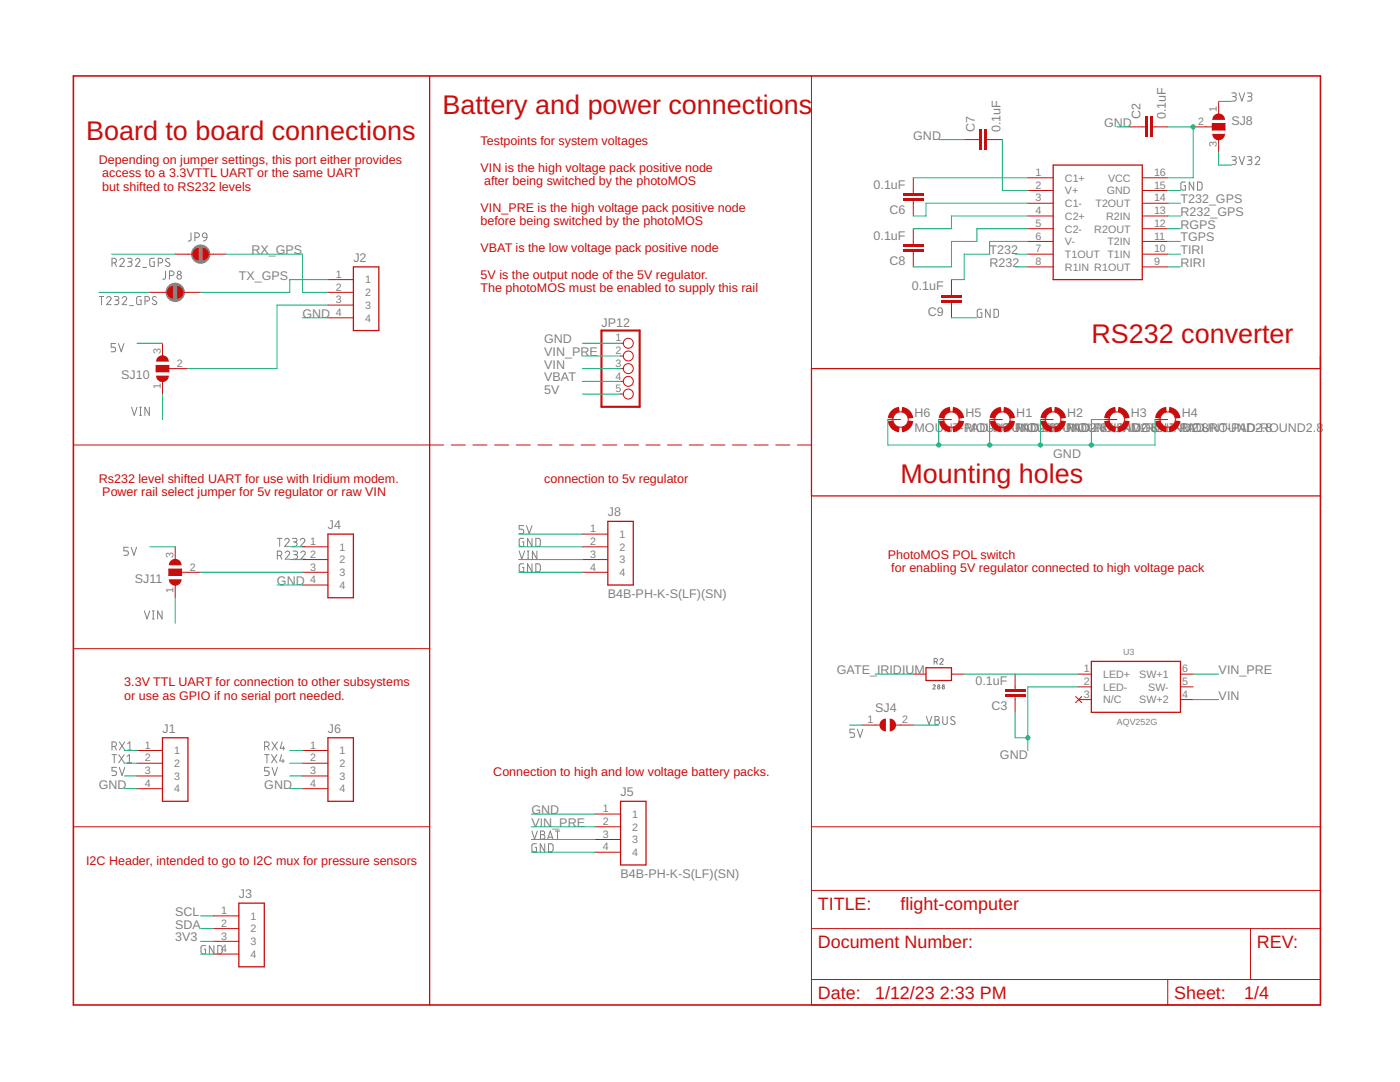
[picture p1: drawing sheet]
<svg xmlns="http://www.w3.org/2000/svg" width="279mm" height="216mm" viewBox="0 0 279 216" stroke-linecap="round" stroke-linejoin="round" font-family="sans-serif">
<g fill="none" stroke="#808080" stroke-width=".2">
<path d="M33 54.1v1.4l-.2 .2h-.3M33.8 55h.5a.46 .46 0 0 0 .4-.5 .46 .46 0 0 0-.4-.4h-.5v1.6M186.2 136.8a.23 .23 0 0 1 .3-.2 .23 .23 0 0 1 .1 .4l-.4 .5h.5M186.4 132l.6-.1v-.4l-.6-.1v1.1M186.8 132l.3 .5M187.6 131.6a.32 .32 0 0 1 .4-.2 .32 .32 0 0 1 .1 .5l-.5 .6h.6"/>
<circle cx="35.8" cy="55.3" r=".45"/>
<circle cx="35.8" cy="54.4" r=".36"/>
<circle cx="187.3" cy="137.2" r=".24"/>
<circle cx="187.3" cy="136.8" r=".19"/>
<circle cx="188.2" cy="137.2" r=".24"/>
<circle cx="188.3" cy="136.8" r=".19"/>
</g>
<circle cx="35" cy="58.3" r="1.93" fill="#808080"/>
<path d="M33 58.3a1.95 1.95 0 0 1 3.9 0 1.95 1.95 0 0 1-3.9 0zM33 58.3a1.95 1.95 0 0 0 3.9 0 1.95 1.95 0 0 0-3.9 0z" fill="#808080"/>
<path d="M38.1 46.5v1.4l-.5 .2M38.9 47.4h.4a.46 .46 0 0 0 .5-.5 .46 .46 0 0 0-.5-.4h-.4v1.6M40.5 46.6l.4-.1 .3 .1 .1 .8-.8-.1-.1-.4zM41.3 47.4l-.3 .6-.4 .1" fill="none" stroke="#808080" stroke-width=".2"/>
<circle cx="40" cy="50.7" r="1.93" fill="#808080"/>
<path d="M38.1 50.7a1.95 1.95 0 0 1 3.9 0 1.95 1.95 0 0 1-3.9 0zM38.1 50.7a1.95 1.95 0 0 0 3.9 0 1.95 1.95 0 0 0-3.9 0z" fill="#808080"/>
<g fill="none" stroke="#808080" stroke-width=".2">
<path d="M245.8 18.5h.6a.36 .36 0 0 1 .3 .4 .36 .36 0 0 1-.3 .4h-.4M246.3 19.3a.46 .46 0 0 1 .4 .4 .46 .46 0 0 1-.4 .5h-.5M247.3 18.5l.5 1.7 .6-1.7M248.9 18.5h.6a.36 .36 0 0 1 .4 .4 .36 .36 0 0 1-.4 .4h-.4M249.4 19.3a.46 .46 0 0 1 .5 .4 .46 .46 0 0 1-.5 .5h-.5M236.6 36.3h-.7l-.2 .2v1.1l.2 .3h.7v-.9h-.3M238.2 36.3v1.6l-.9-1.6v1.6M239 36.3h.6l.3 .3v.9l-.3 .4h-.6zM245.8 31.2h.6a.36 .36 0 0 1 .3 .4 .36 .36 0 0 1-.3 .4h-.4M246.3 32a.44 .44 0 0 1 .4 .4 .44 .44 0 0 1-.4 .5h-.5M247.3 31.2l.5 1.7 .6-1.7M248.9 31.2h.6a.36 .36 0 0 1 .4 .4 .36 .36 0 0 1-.4 .4h-.4"/>
<path d="M249.4 32a.44 .44 0 0 1 .5 .4 .44 .44 0 0 1-.5 .5h-.5M250.5 31.6a.45 .45 0 0 1 .6-.3 .45 .45 0 0 1 .2 .7l-.8 .9h.9M19.8 59.2h.9M20.3 59.2v1.6M21.3 59.5a.45 .45 0 0 1 .6-.3 .45 .45 0 0 1 .1 .7l-.7 .9h.9M22.4 52.5h.4a.46 .46 0 0 0 .4-.5 .46 .46 0 0 0-.4-.5h-.4v1.7M22.8 59.2h.6a.36 .36 0 0 1 .3 .3 .36 .36 0 0 1-.3 .4h-.4M22.9 52.5l.3 .7M23.3 59.9a.46 .46 0 0 1 .4 .4 .46 .46 0 0 1-.4 .5h-.5M23.9 51.9a.44 .44 0 0 1 .6-.3 .44 .44 0 0 1 .2 .7l-.8 .9h.9M24.4 59.5a.44 .44 0 0 1 .6-.3 .44 .44 0 0 1 .1 .7l-.7 .9h.9M25.5 51.5h.5a.36 .36 0 0 1 .4 .4 .36 .36 0 0 1-.4 .4h-.4"/>
<path d="M25.9 52.3a.46 .46 0 0 1 .5 .4 .46 .46 0 0 1-.5 .5h-.4M27 51.9a.44 .44 0 0 1 .6-.3 .44 .44 0 0 1 .2 .7l-.8 .9h.9M28.2 59.2h-.6l-.3 .2v1l.2 .4h.7v-.9h-.3M28.5 53.4h.7M30.8 51.5h-.6l-.3 .3v1.2l.2 .1 .7 .1v-.9h-.3M31.2 59.3l-.2-.1a.37 .37 0 0 0-.5 .1 .37 .37 0 0 0 .1 .5l.5 .3a.38 .38 0 0 1 .1 .5 .38 .38 0 0 1-.5 .2l-.3-.2M31.6 52.5h.4a.46 .46 0 0 0 .5-.5 .46 .46 0 0 0-.5-.5h-.4v1.7M33.8 51.7l-.2-.1a.38 .38 0 0 0-.5 .1 .38 .38 0 0 0 .1 .5l.5 .3a.44 .44 0 0 1 0 .7 .44 .44 0 0 1-.7-.3M23.1 68.6h-.9v.7h.5a.46 .46 0 0 1 .4 .4 .46 .46 0 0 1-.4 .5h-.5M23.6 68.6l.6 1.6 .5-1.6M25.9 61h.7M28.9 60.1h.5a.46 .46 0 0 0 .4-.5 .46 .46 0 0 0-.4-.4h-.5v1.6"/>
<path d="M195.9 61.7h-.5l-.3 .2-.1 1.1 .3 .3h.6v-.9h-.2M197.6 61.7v1.6l-.9-1.6v1.6M198.4 61.7h.6l.2 .3v1.1l-.2 .2h-.6zM26.3 81.3l.5 1.6 .5-1.6M27.9 82.9h.3M27.9 81.3h.3M28 81.3v1.6M29.8 81.3v1.6l-.9-1.6v1.6M25.6 109.2h-.9v.7h.6a.45 .45 0 0 1 .3 .5 .45 .45 0 0 1-.3 .4h-.6M26.2 109.2l.5 1.6 .6-1.6M55.4 110.8h.4a.44 .44 0 0 0 .5-.4 .44 .44 0 0 0-.5-.4h-.4v1.6M55.4 107.4h.9"/>
<path d="M55.8 107.4v1.6M55.9 110.8l.4 .8M56.8 107.8a.44 .44 0 0 1 .6-.4 .44 .44 0 0 1 .2 .7l-.8 .9h.9M56.9 110.3a.44 .44 0 0 1 .6-.3 .44 .44 0 0 1 .2 .7l-.8 .9h.9M58.4 107.4h.5a.36 .36 0 0 1 .4 .4 .36 .36 0 0 1-.4 .3h-.3M58.5 110h.5a.36 .36 0 0 1 .4 .3 .36 .36 0 0 1-.4 .4h-.3M58.8 108.1a.44 .44 0 0 1 .5 .5 .44 .44 0 0 1-.5 .4h-.4M58.9 110.7a.44 .44 0 0 1 .5 .4 .44 .44 0 0 1-.5 .5h-.4M59.9 107.8a.44 .44 0 0 1 .7-.4 .44 .44 0 0 1 .1 .7l-.8 .9h1M60 110.3a.45 .45 0 0 1 .7-.3 .45 .45 0 0 1 .1 .7l-.8 .9h.9M103.6 110l.5 1.6 .6-1.6M104.5 107.4h-.7l-.2 .2v1.1l.2 .3h.7v-.9h-.3"/>
<path d="M104.5 112.5h-.7l-.2 .2v1l.2 .4h.7v-.9h-.3M104.5 104.9h-.9v.7h.5a.45 .45 0 0 1 .4 .4 .45 .45 0 0 1-.4 .5h-.5M105.1 104.9l.5 1.6 .6-1.6M105.2 110h.4M105.2 111.6h.4M105.4 110v1.6M106.2 107.4v1.6l-.9-1.6v1.6M106.2 112.5v1.6l-.9-1.6v1.6M106.9 107.4h.7l.2 .3v.9l-.2 .4h-.7zM106.9 112.5h.7l.2 .3v.9l-.2 .4h-.7zM107.1 110v1.6l-.8-1.6v1.6M28.8 121.9l.5 1.6 .6-1.6"/>
<path d="M30.4 123.5h.4M30.4 121.9h.4M30.6 121.9v1.6M32.3 121.9v1.6l-.8-1.6v1.6M22.4 148.9h.4a.46 .46 0 0 0 .4-.4 .46 .46 0 0 0-.4-.5h-.4v1.7M22.4 150.6h.8M22.8 150.6v1.6M22.9 148.9l.3 .8M23.2 153.1h-.8v.7h.5a.46 .46 0 0 1 .4 .5 .46 .46 0 0 1-.4 .4h-.5M23.7 150.6l1.1 1.6M23.8 153.1l.6 1.6 .5-1.6M23.8 148l1.1 1.7"/>
<path d="M24.8 150.6l-1.1 1.6M24.9 148l-1.1 1.7M25.4 150.9l.4-.3v1.6M25.4 152.2h.9M25.5 148.4l.4-.4v1.7M25.5 149.7h.9M52.8 148.9h.5a.46 .46 0 0 0 .4-.4 .46 .46 0 0 0-.4-.5h-.5v1.7M52.8 150.6h.9M53.3 150.6v1.6M53.4 148.9l.3 .8M53.7 153.1h-.9v.7h.6a.46 .46 0 0 1 .3 .5 .46 .46 0 0 1-.3 .4h-.6M54.2 150.6l1.1 1.6"/>
<path d="M54.3 148l1.1 1.7M54.3 153.1l.5 1.6 .6-1.6M55.3 150.6l-1.1 1.6M55.4 148l-1.1 1.7M56.2 150.6l-.4 1.2h.9M56.3 148l-.4 1.3h.9M56.5 151.5v.7M56.6 148.9v.8M170.5 145.5h-.9v.7h.6a.46 .46 0 0 1 .3 .5 .46 .46 0 0 1-.3 .4h-.6M171.1 145.5l.6 1.6 .5-1.6M184.9 143l.5 1.6 .5-1.6M186.6 143h.4a.36 .36 0 0 1 .4 .3 .36 .36 0 0 1-.4 .4 .46 .46 0 0 1 .5 .4 .46 .46 0 0 1-.5 .5h-.4z"/>
<path d="M186.6 143.7h.4M188.2 143v1.1a.44 .44 0 0 0 .4 .5 .44 .44 0 0 0 .4-.5v-1.1M190.5 143.1l-.2-.1a.38 .38 0 0 0-.5 .1 .38 .38 0 0 0 .1 .5l.5 .3a.44 .44 0 0 1 0 .7 .44 .44 0 0 1-.7-.2M106.2 165.8l.5 1.6 .5-1.6M107.1 168.4h-.7l-.2 .2v1l.2 .3 .7 .1v-.9h-.3M107.9 165.8h.4a.36 .36 0 0 1 .4 .4 .36 .36 0 0 1-.4 .3 .46 .46 0 0 1 .5 .5 .46 .46 0 0 1-.5 .4h-.4zM107.9 166.5h.4M108.7 168.4v1.6l-.9-1.6v1.6M109.3 167.4l.5-1.6 .6 1.6M109.4 167h.8M109.5 168.4h.6l.2 .2 .1 .9-.3 .4-.6 .1zM110.8 165.8h.9"/>
<path d="M111.3 165.8v1.6M41 188.7h-.7l-.1 .2v1.3l.8 .1v-.9h-.3M42.7 188.7v1.6l-.9-1.6v1.6M43.5 188.7h.6l.2 .3 .1 .8-.3 .5h-.6z"/>
</g>
<path d="M85.7 15.2v185.3M263.5 71v2.6h-101.6v25.4h101.6" fill="none" stroke="#c90d0c" stroke-width=".25"/>
<g fill="none" stroke="#c90d0c" stroke-width=".2">
<path d="M161.9 15.2v58.4M14.6 88.8h74M90.1 88.8h2.8M94.4 88.8h2.8M98.7 88.8h2.8M103 88.8h2.8M107.3 88.8h2.9M111.7 88.8h2.8M116 88.8h2.8M120.3 88.8h2.8M124.6 88.8h2.8M128.9 88.8h2.8"/>
<path d="M133.2 88.8h2.8M137.5 88.8h2.9M141.9 88.8h2.8M146.2 88.8h2.8M150.5 88.8h2.8M154.8 88.8h2.8M159.1 88.8h2.8M161.9 99v101.5h101.6v-35.5h-101.6M14.6 129.4h71.1M14.6 165h71.1M161.9 177.7h101.6M161.9 185.3h101.6"/>
<path d="M161.9 195.5h101.6M233 195.5v5M249.6 185.3v10.2"/>
</g>
<path d="M14.6 15.2h248.9v185.3h-248.9z" fill="none" stroke="#c90d0c" stroke-width=".32"/>
<g fill="#c90d0c">
<path d="M200.4 81.2a2.49 2.49 0 0 1 2.2 2.2l-1 .1a1.57 1.57 0 0 0-1.4-1.3z" fill-rule="evenodd"/>
<path d="M198.1 82.1l.6-.6 1-.3 .2 1-.7 .2a1.49 1.49 0 0 0-.7 1.1l-1-.1 .2-.6z" fill-rule="evenodd"/>
<path d="M197.5 84l1-.1 .4 .9 1 .5-.2 1a2.48 2.48 0 0 1-2.2-2.3z" fill-rule="evenodd"/>
<path d="M201.6 83.9l1 .1a2.48 2.48 0 0 1-2.2 2.3l-.2-1 .9-.5z" fill-rule="evenodd"/>
</g>
<g fill="#c90d0c">
<path d="M200.4 81.2a2.44 2.44 0 0 1 2.2 2.2l-1 .1-.5-.9-.9-.4zM200.4 81.2l-.2 1 .7 .2a1.49 1.49 0 0 1 .7 1.1l1-.1-.4-1-.8-.9z"/>
<path d="M198.4 81.8l.7-.5 .6-.1 .2 1-1 .4-.4 .9-1-.1 .3-1zM198.4 81.8l-.6 .6-.3 1 1 .1a1.56 1.56 0 0 1 1.4-1.3l-.2-1-.6 .1z"/>
<path d="M197.5 84l1-.1 .4 .9 1 .5-.2 1a2.48 2.48 0 0 1-2.2-2.3zM197.5 84l.3 1 .6 .7 .7 .4 .6 .2 .2-1-.4-.1a1.52 1.52 0 0 1-.9-1l-.1-.3z"/>
<path d="M201.6 83.9l1 .1a2.47 2.47 0 0 1-2.2 2.3l-.2-1 .9-.5zM201.6 83.9l-.1 .3a1.52 1.52 0 0 1-.9 1l-.4 .1 .2 1 1-.4 .6-.5 .4-.8 .2-.6z"/>
</g>
<g fill="none" stroke="#c90d0c" stroke-width=".2">
<path d="M197.5 83.7h2.5"/>
<circle cx="200" cy="83.7" r="1.52"/>
</g>
<g fill="#c90d0c">
<path d="M210.5 81.2a2.48 2.48 0 0 1 2.2 2.2l-1 .1a1.56 1.56 0 0 0-1.3-1.3z" fill-rule="evenodd"/>
<path d="M208.2 82.1a2.34 2.34 0 0 1 1.7-.9l.1 1-.6 .2a1.49 1.49 0 0 0-.7 1.1l-1-.1 .1-.6z" fill-rule="evenodd"/>
<path d="M207.7 84l1-.1 .4 .9 .9 .5-.1 1a2.48 2.48 0 0 1-2.2-2.3z" fill-rule="evenodd"/>
<path d="M210.4 85.3l.9-.5 .4-.9 1 .1a2.48 2.48 0 0 1-2.2 2.3z" fill-rule="evenodd"/>
</g>
<g fill="#c90d0c">
<path d="M210.5 81.2a2.27 2.27 0 0 1 1.9 1.2l.3 1-1 .1-.4-.9-.9-.4zM210.5 81.2l-.1 1 .6 .2a1.49 1.49 0 0 1 .7 1.1l1-.1-.3-1-.9-.9z"/>
<path d="M208.5 81.8l.8-.5 .6-.1 .1 1-.9 .4-.4 .9-1-.1 .3-1zM208.5 81.8l-.5 .6-.3 1 1 .1a1.57 1.57 0 0 1 1.3-1.3l-.1-1-.6 .1z"/>
<path d="M207.7 84l1-.1 .4 .9 .9 .5-.1 1a2.47 2.47 0 0 1-2.2-2.3zM207.7 84l.1 .6 .4 .8 .7 .5 1 .4 .1-1-.3-.1a1.52 1.52 0 0 1-1-1v-.3z"/>
<path d="M211.7 83.9l1 .1a2.48 2.48 0 0 1-2.2 2.3l-.1-1 .9-.5zM211.7 83.9l-.1 .3a1.52 1.52 0 0 1-.9 1l-.3 .1 .1 1 .6-.2 1.1-.7 .4-.8 .1-.6z"/>
</g>
<g fill="none" stroke="#c90d0c" stroke-width=".2">
<path d="M207.6 83.7h2.6"/>
<circle cx="210.2" cy="83.7" r="1.52"/>
</g>
<g fill="#c90d0c">
<path d="M223.2 81.2a2.48 2.48 0 0 1 2.2 2.2l-1 .1a1.56 1.56 0 0 0-1.3-1.3z" fill-rule="evenodd"/>
<path d="M220.9 82.1l.7-.6 1-.3 .1 1-.9 .4-.4 .9-1-.1 .1-.6z" fill-rule="evenodd"/>
<path d="M220.4 84l1-.1 .2 .6a1.49 1.49 0 0 0 1.1 .8l-.1 1a2.48 2.48 0 0 1-2.2-2.3z" fill-rule="evenodd"/>
<path d="M223.1 85.3l.9-.5 .4-.9 1 .1a2.48 2.48 0 0 1-2.2 2.3z" fill-rule="evenodd"/>
</g>
<g fill="#c90d0c">
<path d="M223.2 81.2a2.48 2.48 0 0 1 2.2 2.2l-1 .1-.4-.9-.9-.4zM223.2 81.2l-.1 1 .6 .2a1.49 1.49 0 0 1 .7 1.1l1-.1-.3-1-.9-.9z"/>
<path d="M221.2 81.8l.8-.5 .6-.1 .1 1-.9 .4-.4 .9-1-.1 .3-1zM221.2 81.8l-.5 .6-.3 1 1 .1v-.3a1.53 1.53 0 0 1 1.3-1l-.1-1-.6 .1z"/>
<path d="M220.4 84l1-.1 .4 .9 .9 .5-.1 1a2.48 2.48 0 0 1-2.2-2.3zM220.4 84l.3 1 .9 .9 1 .4 .1-1a1.56 1.56 0 0 1-1.3-1.4z"/>
<path d="M224.4 83.9l1 .1a2.47 2.47 0 0 1-2.2 2.3l-.1-1 .9-.5zM224.4 83.9l-.1 .3a1.52 1.52 0 0 1-.9 1l-.3 .1 .1 1 1-.4 .7-.5 .4-.8 .1-.6z"/>
</g>
<g fill="none" stroke="#c90d0c" stroke-width=".2">
<path d="M220.3 83.7h2.6"/>
<circle cx="222.9" cy="83.7" r="1.52"/>
</g>
<g fill="#c90d0c">
<path d="M233.4 81.2a2.48 2.48 0 0 1 2.2 2.2l-1 .1a1.51 1.51 0 0 0-1.4-1.3z" fill-rule="evenodd"/>
<path d="M231.1 82.1l.6-.6 1-.3 .2 1-.9 .4-.5 .9-1-.1 .2-.6z" fill-rule="evenodd"/>
<path d="M230.5 84l1-.1 .3 .6a1.49 1.49 0 0 0 1.1 .8l-.2 1a2.52 2.52 0 0 1-2.2-2.3z" fill-rule="evenodd"/>
<path d="M234.6 83.9l1 .1a2.48 2.48 0 0 1-2.2 2.3l-.2-1 .7-.3a1.48 1.48 0 0 0 .7-1.1z" fill-rule="evenodd"/>
</g>
<g fill="#c90d0c">
<path d="M233.4 81.2a2.48 2.48 0 0 1 2.2 2.2l-1 .1-.5-.9-.9-.4zM233.4 81.2l-.2 1 .9 .4 .5 .9 1-.1-.4-1-.5-.6-.7-.5z"/>
<path d="M231.4 81.8l.7-.5 .6-.1 .2 1-.9 .4-.5 .9-1-.1a2.42 2.42 0 0 1 .9-1.6zM231.4 81.8l-.6 .6-.3 1 1 .1 .1-.3a1.53 1.53 0 0 1 1.3-1l-.2-1-.6 .1z"/>
<path d="M230.5 84l1-.1 .5 .9 .9 .5-.2 1a2.53 2.53 0 0 1-2.2-2.3zM230.5 84l.3 1 .9 .9 1 .4 .2-1a1.56 1.56 0 0 1-1.4-1.4z"/>
<path d="M234.6 83.9l1 .1a2.47 2.47 0 0 1-2.2 2.3l-.2-1 .9-.5zM234.6 83.9l-.1 .3a1.52 1.52 0 0 1-.9 1l-.4 .1 .2 1 1-.4 .6-.5 .4-.8 .2-.6z"/>
</g>
<g fill="none" stroke="#c90d0c" stroke-width=".2">
<path d="M182.3 38v.5M205.1 35.5h5.1M205.1 38h5.1M228 35.5h5M228 38h5M182.3 40v.6M205.1 40.6h5.1M205.1 43.1h5.1M205.1 45.6h5.1M205.1 48.2h5.1M205.1 50.7h5.1M205.1 53.3h5.1"/>
<path d="M228 40.6h5M228 43.1h5M228 45.6h5M228 48.2h5M228 50.7h5M228 53.3h5M230.5 83.7h2.5"/>
<circle cx="233" cy="83.7" r="1.52"/>
</g>
<path d="M210.2 32.9h17.8v22.9h-17.8z" fill="none" stroke="#c90d0c" stroke-width=".25"/>
<g fill="#c90d0c">
<path d="M180.2 38.5h4.1v.5h-4.1z" fill-rule="evenodd"/>
<path d="M180.2 39.5h4.1v.5h-4.1z" fill-rule="evenodd"/>
</g>
<g fill="#c90d0c">
<path d="M180.2 38.5h4.1v.5h-4.1zM180.2 38.5v.5h4.1v-.5z"/>
<path d="M180.2 39.5h4.1v.5h-4.1zM180.2 39.5v.5h4.1v-.5z"/>
</g>
<path d="M182.3 35.5v2.5M195 27.9h.5M197 27.9h.5M182.3 40.6v2.5" fill="none" stroke="#c90d0c" stroke-width=".2"/>
<g fill="#c90d0c">
<path d="M196.5 25.8h.5v4.1h-.5z" fill-rule="evenodd"/>
<path d="M195.5 25.8h.5v4.1h-.5z" fill-rule="evenodd"/>
</g>
<g fill="#c90d0c">
<path d="M196.5 25.8h.5v4.1h-.5zM196.5 25.8v4.1h.5v-4.1z"/>
<path d="M195.5 25.8h.5v4.1h-.5zM195.5 25.8v4.1h.5v-4.1z"/>
</g>
<path d="M192.4 27.9h2.6M197.5 27.9h2.5M182.3 48.2v.5M182.3 50.2v.5" fill="none" stroke="#c90d0c" stroke-width=".2"/>
<g fill="#c90d0c">
<path d="M180.2 48.7h4.1v.5h-4.1z" fill-rule="evenodd"/>
<path d="M180.2 49.7h4.1v.5h-4.1z" fill-rule="evenodd"/>
</g>
<g fill="#c90d0c">
<path d="M180.2 48.7h4.1v.5h-4.1zM180.2 48.7v.5h4.1v-.5z"/>
<path d="M180.2 49.7h4.1v.5h-4.1zM180.2 49.7v.5h4.1v-.5z"/>
</g>
<path d="M182.3 45.6v2.6M182.3 50.7v2.6M189.9 58.3v.5M189.9 60.4v.5" fill="none" stroke="#c90d0c" stroke-width=".2"/>
<g fill="#c90d0c">
<path d="M187.9 58.8h4v.6h-4z" fill-rule="evenodd"/>
<path d="M187.9 59.9h4v.5h-4z" fill-rule="evenodd"/>
</g>
<g fill="#c90d0c">
<path d="M187.9 58.8h4v.6h-4zM187.9 58.8v.6h4v-.6z"/>
<path d="M187.9 59.9h4v.5h-4zM187.9 59.9v.5h4v-.5z"/>
</g>
<g fill="none" stroke="#c90d0c" stroke-width=".2">
<path d="M65.4 55.8h5.1M65.4 58.3h5.1M189.9 55.8v2.5M65.4 60.9h5.1M65.4 63.4h5.1M189.9 60.9v2.5M60.4 109.1h5M60.4 111.7h5M60.4 114.2h5M60.4 116.7h5M60.4 149.8h5M60.4 152.3h5"/>
<path d="M60.4 154.8h5M60.4 157.4h5M42.6 182.8h5.1M42.6 185.3h5.1M42.6 187.8h5.1M42.6 190.4h5.1"/>
</g>
<path d="M70.5 53.3h5.1v12.7h-5.1zM65.4 106.6h5.1v12.7h-5.1zM65.4 147.2h5.1v12.7h-5.1zM47.7 180.2h5v12.7h-5z" fill="none" stroke="#c90d0c" stroke-width=".25"/>
<g fill="#c90d0c">
<path d="M190.2 81.2a2.49 2.49 0 0 1 2.2 2.2l-1 .1-.4-.9-.9-.4z" fill-rule="evenodd"/>
<path d="M187.9 82.1l.7-.6 1-.3 .1 1-.6 .2a1.49 1.49 0 0 0-.8 1.1l-1-.1 .2-.6z" fill-rule="evenodd"/>
<path d="M187.3 84l1-.1 .5 .9 .9 .5-.1 1a2.48 2.48 0 0 1-2.3-2.3z" fill-rule="evenodd"/>
<path d="M191.4 83.9l1 .1a2.48 2.48 0 0 1-2.2 2.3l-.1-1a1.56 1.56 0 0 0 1.3-1.4z" fill-rule="evenodd"/>
</g>
<g fill="#c90d0c">
<path d="M190.2 81.2a2.44 2.44 0 0 1 2.2 2.2l-1 .1-.4-.9-.9-.4zM190.2 81.2l-.1 1 .3 .1a1.53 1.53 0 0 1 1 1.2l1-.1-.3-1-.9-.9z"/>
<path d="M188.2 81.8l.8-.5 .6-.1 .1 1-.9 .4-.5 .9-1-.1a2.17 2.17 0 0 1 .9-1.6zM188.2 81.8l-.5 .6-.4 1 1 .1a1.56 1.56 0 0 1 1.4-1.3l-.1-1-.6 .1z"/>
<path d="M187.3 84l1-.1 .5 .9 .9 .5-.1 1a2.47 2.47 0 0 1-2.3-2.3zM187.3 84l.4 1 .5 .7 .8 .4 .6 .2 .1-1-.3-.1a1.52 1.52 0 0 1-1-1l-.1-.3z"/>
<path d="M191.4 83.9l1 .1a2.47 2.47 0 0 1-2.2 2.3l-.1-1 .9-.5zM191.4 83.9l-.2 .6a1.49 1.49 0 0 1-1.1 .8l.1 1 1-.4 .6-.5 .5-.8 .1-.6z"/>
</g>
<g fill="none" stroke="#c90d0c" stroke-width=".2">
<path d="M187.3 83.7h2.6"/>
<circle cx="189.9" cy="83.7" r="1.52"/>
</g>
<g fill="#c90d0c">
<path d="M180 81.2a2.53 2.53 0 0 1 2.3 2.2l-1 .1-.5-.9-.9-.4z" fill-rule="evenodd"/>
<path d="M177.8 82.1l.6-.6 1-.3 .1 1-.6 .2a1.4 1.4 0 0 0-.7 1.1l-1-.1 .1-.6z" fill-rule="evenodd"/>
<path d="M177.2 84l1-.1a1.51 1.51 0 0 0 1.3 1.4l-.1 1a2.48 2.48 0 0 1-2.2-2.3z" fill-rule="evenodd"/>
<path d="M181.3 83.9l1 .1a2.53 2.53 0 0 1-2.3 2.3l-.1-1a1.56 1.56 0 0 0 1.4-1.4z" fill-rule="evenodd"/>
</g>
<g fill="#c90d0c">
<path d="M180 81.2a2.51 2.51 0 0 1 2.3 2.2l-1.1 .1-.4-.9-.9-.4zM180 81.2l-.1 1 .3 .1a1.53 1.53 0 0 1 1.1 1.2l1-.1-.4-1-.9-.9z"/>
<path d="M178.1 81.8l.7-.5 .6-.1 .1 1-.9 .4-.4 .9-1-.1a2.17 2.17 0 0 1 .9-1.6zM178.1 81.8l-.6 .6-.3 1 1 .1 .4-.9 .9-.4-.1-1-.6 .1z"/>
<path d="M177.2 84l1-.1 .4 .9 .9 .5-.1 1a2.47 2.47 0 0 1-2.2-2.3zM177.2 84l.3 1 .6 .7 .7 .4 .6 .2 .1-1-.3-.1a1.52 1.52 0 0 1-.9-1l-.1-.3z"/>
<path d="M181.2 83.9l1.1 .1a2.54 2.54 0 0 1-2.3 2.3l-.1-1 .9-.5zM181.3 83.9l-.3 .6a1.49 1.49 0 0 1-1.1 .8l.1 1 1-.4 .7-.5 .4-.8 .2-.6z"/>
</g>
<g fill="none" stroke="#c90d0c" stroke-width=".2">
<path d="M177.2 83.7h2.5M27.3 149.8h5.1M27.3 152.3h5.1M27.3 154.8h5.1M27.3 157.4h5.1"/>
<circle cx="179.7" cy="83.7" r="1.52"/>
</g>
<path d="M32.4 147.2h5.1v12.7h-5.1z" fill="none" stroke="#c90d0c" stroke-width=".25"/>
<g fill="#c90d0c">
<path d="M177.6 143.4a1.27 1.27 0 0 1 1.2 1.3 1.27 1.27 0 0 1-1.2 1.2z" fill-rule="evenodd"/>
<path d="M175.8 143.8l.5-.3 .5-.1v2.5a1.27 1.27 0 0 1-1.2-.7 1.27 1.27 0 0 1 .2-1.4z" fill-rule="evenodd"/>
</g>
<g fill="#c90d0c">
<path d="M177.6 143.4l.7 .2 .4 .5a1.28 1.28 0 0 1-1 1.8h-.1zM177.6 143.4v2.5h.1l.8-.4 .3-.8-.3-.9-.5-.3z"/>
<path d="M175.8 143.8l.5-.3 .5-.1v2.5h-.2a1.27 1.27 0 0 1-1-1.5zM175.8 143.8l-.3 .9 .2 .6 .4 .4 .7 .2v-2.5l-.5 .1z"/>
</g>
<path d="M116.2 106.6h5.1M116.2 109.1h5.1M116.2 111.7h5.1M116.2 114.2h5.1M172.1 144.7h3.4M178.8 144.7h3.5M118.8 162.4h5M118.8 165h5M118.8 167.5h5M118.8 170.1h5" fill="none" stroke="#c90d0c" stroke-width=".2"/>
<path d="M121.3 104h5.1v12.7h-5.1zM123.8 159.9h5.1v12.7h-5.1z" fill="none" stroke="#c90d0c" stroke-width=".25"/>
<g fill="#c90d0c">
<path d="M241.9 26.7h2.6a1.27 1.27 0 0 1-1.3 1.3 1.27 1.27 0 0 1-1.3-1.3z" fill-rule="evenodd"/>
<path d="M242.4 23a1.27 1.27 0 0 1 1.3-.2 1.27 1.27 0 0 1 .8 1.1h-2.6l.1-.4z" fill-rule="evenodd"/>
</g>
<g fill="#c90d0c">
<path d="M241.9 26.7h2.6v.2a1.28 1.28 0 0 1-1.3 1.1 1.28 1.28 0 0 1-1.3-1.1zM241.9 26.7l.1 .5 .4 .5 .8 .3 .9-.3 .4-.8v-.2z"/>
<path d="M242.4 23l.5-.3h.6l.8 .5 .2 .7h-2.6l.1-.4zM242.4 23l-.4 .5-.1 .4h2.6l-.2-.7-.8-.5h-.6z"/>
</g>
<path d="M240.7 25.3h1.2M241.9 24.7h2.6v1.3h-2.6z" fill="none" stroke="#c90d0c" stroke-width=".2"/>
<path d="M241.9 24.7h2.6v1.3h-2.6z" fill-rule="evenodd" fill="#c90d0c"/>
<path d="M241.9 24.7h2.6v1.3h-2.6zM241.9 24.7v1.3h2.6v-1.3z" fill="#c90d0c"/>
<path d="M238.1 25.3h2.6M243.2 20.2v2.6M243.2 27.9v2.5" fill="none" stroke="#c90d0c" stroke-width=".2"/>
<g fill="#c90d0c">
<path d="M31.6 71.2a1.27 1.27 0 0 1 1.3-.2 1.27 1.27 0 0 1 .8 1.2h-2.5v-.5z" fill-rule="evenodd"/>
<path d="M31.2 75h2.5a1.27 1.27 0 0 1-1.3 1.2 1.27 1.27 0 0 1-1.2-1.2z" fill-rule="evenodd"/>
</g>
<g fill="#c90d0c">
<path d="M31.6 71.2l.8-.3 .6 .1a1.23 1.23 0 0 1 .7 1v.2h-2.5v-.5zM31.6 71.2l-.4 .5v.5h2.5l-.2-.8-.5-.4-.6-.1z"/>
<path d="M31.2 75h2.5v.1a1.27 1.27 0 0 1-1.6 1.1l-.7-.5zM31.2 75v.4l.4 .5 .8 .3 .9-.3 .4-.8v-.1z"/>
</g>
<path d="M31.2 72.9h2.5v1.3h-2.5zM33.7 73.6h1.3" fill="none" stroke="#c90d0c" stroke-width=".2"/>
<path d="M31.2 72.9h2.5v1.3h-2.5z" fill-rule="evenodd" fill="#c90d0c"/>
<path d="M31.2 72.9h2.5v1.3h-2.5zM31.2 72.9v1.3h2.5v-1.3z" fill="#c90d0c"/>
<path d="M32.4 68.5v2.5M32.4 76.1v2.5M35 73.6h2.5" fill="none" stroke="#c90d0c" stroke-width=".2"/>
<g fill="#c90d0c">
<path d="M34.1 111.8a1.27 1.27 0 0 1 1.4-.2 1.27 1.27 0 0 1 .7 1.2h-2.5l.1-.4z" fill-rule="evenodd"/>
<path d="M33.7 115.6h2.5a1.27 1.27 0 0 1-1.2 1.3 1.27 1.27 0 0 1-1.3-1.3z" fill-rule="evenodd"/>
</g>
<g fill="#c90d0c">
<path d="M34.1 111.8l.5-.3 1 .2a1.23 1.23 0 0 1 .6 .9v.2h-2.5l.1-.4zM34.1 111.8l-.3 .6-.1 .4h2.5l-.2-.7-.4-.4-1-.2z"/>
<path d="M33.7 115.6h2.5a1.28 1.28 0 0 1-1 1.3 1.28 1.28 0 0 1-1.4-.9zM33.7 115.6l.1 .4 .3 .5 .9 .4 .8-.4 .4-.8v-.1z"/>
</g>
<path d="M33.7 113.6h2.5v1.2h-2.5zM36.2 114.2h1.3" fill="none" stroke="#c90d0c" stroke-width=".2"/>
<path d="M33.7 113.6h2.5v1.2h-2.5z" fill-rule="evenodd" fill="#c90d0c"/>
<path d="M33.7 113.6h2.5v1.2h-2.5zM33.7 113.6v1.2h2.5v-1.2z" fill="#c90d0c"/>
<path d="M228 25.3h.5M230 25.3h.5M35 109.1v2.6M35 116.7v2.6M37.5 114.2h2.5" fill="none" stroke="#c90d0c" stroke-width=".2"/>
<g fill="#c90d0c">
<path d="M229.5 23.3h.5v4h-.5z" fill-rule="evenodd"/>
<path d="M228.5 23.3h.5v4h-.5z" fill-rule="evenodd"/>
</g>
<g fill="#c90d0c">
<path d="M229.5 23.3h.5v4h-.5zM229.5 23.3v4h.5v-4z"/>
<path d="M228.5 23.3h.5v4h-.5zM228.5 23.3v4h.5v-4z"/>
</g>
<path d="M225.4 25.3h2.6M230.5 25.3h2.5M202.6 137.1v.5M202.6 139.1v.5M214.7 139l1.2 1.2M215.3 134.5h2.5M215.3 137.1h2.5M215.3 139.6h2.5M215.9 139l-1.2 1.2M235.6 134.5h2.5M235.6 137.1h2.5M235.6 139.6h2.5" fill="none" stroke="#c90d0c" stroke-width=".2"/>
<path d="M217.8 132h17.8v10.1h-17.8z" fill="none" stroke="#c90d0c" stroke-width=".25"/>
<g fill="#c90d0c">
<path d="M200.6 137.6h4v.5h-4z" fill-rule="evenodd"/>
<path d="M200.6 138.6h4v.5h-4z" fill-rule="evenodd"/>
</g>
<g fill="#c90d0c">
<path d="M200.6 137.6h4v.5h-4zM200.6 137.6v.5h4v-.5z"/>
<path d="M200.6 138.6h4v.5h-4zM200.6 138.6v.5h4v-.5z"/>
</g>
<path d="M182.3 134.5h2.5M189.9 134.5h2.5M202.6 134.5v2.6M202.6 139.6v2.5" fill="none" stroke="#c90d0c" stroke-width=".2"/>
<path d="M184.8 133.2h5.1v2.6h-5.1z" fill="none" stroke="#c90d0c" stroke-width=".25"/>
<g fill="#c90d0c">
<path d="M35.3 57.1a1.27 1.27 0 0 1 1.3 1.2 1.27 1.27 0 0 1-1.3 1.3z" fill-rule="evenodd"/>
<path d="M33.6 57.5l.5-.4h.5v2.5a1.26 1.26 0 0 1-1.2-.7 1.26 1.26 0 0 1 .2-1.4z" fill-rule="evenodd"/>
</g>
<g fill="#c90d0c">
<path d="M35.3 57.1h.2a1.28 1.28 0 0 1 .8 2.1l-.5 .3-.5 .1zM35.3 57.1v2.5h.2l.8-.4 .3-.9-.3-.8-.5-.4z"/>
<path d="M33.6 57.5l.5-.4h.5v2.5h-.2a1.3 1.3 0 0 1-1.1-1.6zM33.6 57.5l-.3 .8 .1 .6 .5 .5 .7 .2v-2.5h-.5z"/>
</g>
<path d="M29.9 58.3h3.4M36.6 58.3h3.4" fill="none" stroke="#c90d0c" stroke-width=".2"/>
<g fill="#c90d0c">
<path d="M40.4 49.4a1.27 1.27 0 0 1 1.3 1.3 1.27 1.27 0 0 1-1.3 1.3z" fill-rule="evenodd"/>
<path d="M38.7 49.9l.5-.4 .5-.1v2.6a1.26 1.26 0 0 1-1.2-.8 1.26 1.26 0 0 1 .2-1.3z" fill-rule="evenodd"/>
</g>
<g fill="#c90d0c">
<path d="M40.4 49.4l.5 .1 .5 .4 .3 .8-.3 .9-.8 .4h-.2zM40.4 49.4v2.6h.2l.8-.4 .3-.9-.3-.8-.5-.4z"/>
<path d="M38.9 49.7l.8-.3v2.6l-.5-.1-.5-.3a1.27 1.27 0 0 1 .2-1.9zM38.9 49.7l-.5 .7v.6l.5 .8 .8 .2v-2.6z"/>
</g>
<g fill="none" stroke="#c90d0c" stroke-width=".2">
<path d="M35 50.7h3.4M41.7 50.7h3.4M123.8 68.5h.6M123.8 71h.6M123.8 73.6h.6M123.8 76.1h.6M123.8 78.6h.6"/>
<circle cx="125.4" cy="76.1" r=".99"/>
<circle cx="125.4" cy="78.6" r=".99"/>
<circle cx="125.4" cy="71" r=".99"/>
<circle cx="125.4" cy="73.6" r=".99"/>
<circle cx="125.4" cy="68.5" r=".99"/>
</g>
<path d="M120 66h7.7v15.2h-7.7z" fill="none" stroke="#c90d0c" stroke-width=".42"/>
<path d="M197.5 83.7v5.1h20.3M207.6 83.7v5.1" fill="none" stroke="#0dab76" stroke-width=".2"/>
<circle cx="207.6" cy="88.8" r=".51" fill="#0dab76"/>
<path d="M207.1 88.8a.55 .55 0 0 1 1.1 0 .55 .55 0 0 1-1.1 0zM207.1 88.8a.55 .55 0 0 0 1.1 0 .55 .55 0 0 0-1.1 0z" fill="#0dab76"/>
<path d="M220.3 83.7h-2.5v5.1h12.7" fill="none" stroke="#0dab76" stroke-width=".2"/>
<circle cx="217.8" cy="88.8" r=".51" fill="#0dab76"/>
<path d="M217.3 88.8a.51 .51 0 0 1 1 0 .51 .51 0 0 1-1 0zM217.3 88.8a.51 .51 0 0 0 1 0 .51 .51 0 0 0-1 0z" fill="#0dab76"/>
<path d="M187.3 83.7v5.1h10.2M230.5 83.7v5.1" fill="none" stroke="#0dab76" stroke-width=".2"/>
<circle cx="197.5" cy="88.8" r=".51" fill="#0dab76"/>
<path d="M197 88.8a.51 .51 0 0 1 1 0 .51 .51 0 0 1-1 0zM197 88.8a.51 .51 0 0 0 1 0 .51 .51 0 0 0-1 0z" fill="#0dab76"/>
<path d="M177.2 83.7v5.1h10.1" fill="none" stroke="#0dab76" stroke-width=".2"/>
<circle cx="187.3" cy="88.8" r=".51" fill="#0dab76"/>
<path d="M186.8 88.8a.55 .55 0 0 1 1.1 0 .55 .55 0 0 1-1.1 0zM186.8 88.8a.55 .55 0 0 0 1.1 0 .55 .55 0 0 0-1.1 0z" fill="#0dab76"/>
<path d="M187.3 27.9h5.1M222.9 25.3h2.5M233 38h2.6M189.9 63.4h5.1M103.5 109.1h12.7M103.5 114.2h12.7M215.3 137.1h-10.2v12.7M202.6 142.1v5.1h2.5M106.1 170.1h12.7M40 190.4h2.6" fill="none" stroke="#0dab76" stroke-width=".2"/>
<circle cx="205.1" cy="147.2" r=".51" fill="#0dab76"/>
<path d="M204.6 147.2a.51 .51 0 0 1 1 0 .51 .51 0 0 1-1 0zM204.6 147.2a.51 .51 0 0 0 1 0 .51 .51 0 0 0-1 0z" fill="#0dab76"/>
<g fill="none" stroke="#0dab76" stroke-width=".2">
<path d="M182.3 35.5h22.8M200 27.9v10.1h5.1M233 25.3h5.1v10.2h-5.1M243.2 20.2h2.5M19.7 58.3h10.2M22.3 50.7h12.7M202.6 53.3h2.5M202.6 50.7h2.5M205.1 45.6h-10.1v2.6h-5.1v5.1h-7.6M205.1 48.2h-7.6v2.5h-5.1v5.1h-2.5M205.1 40.6h-20.3v2.5h-2.5M205.1 43.1h-15.2v2.5h-7.6"/>
<path d="M233 53.3h2.6M233 50.7h2.6M233 40.6h2.6M233 43.1h2.6M233 45.6h2.6M233 48.2h2.6M27.3 68.5h5.1M32.4 78.6v5.1M60.4 63.4h5M116.2 68.5h7.6M116.2 78.6h7.6M116.2 76.1h7.6"/>
<path d="M116.2 73.6h7.6M29.9 109.1h5.1M35 119.3v5.1M55.3 116.7h5.1M57.8 109.1h2.6M57.8 111.7h2.6M103.5 111.7h12.7M103.5 106.6h12.7M238.1 139.6h5.1M24.8 157.4h2.5M24.8 152.3h2.5M24.8 149.8h2.5"/>
<path d="M24.8 154.8h2.5M57.8 157.4h2.6M57.8 152.3h2.6M57.8 149.8h2.6M57.8 154.8h2.6M169.6 144.7h2.5M182.3 144.7h5M106.1 162.4h12.7M106.1 167.5h12.7M40 187.8h2.6M40 185.3h2.6M40 182.8h2.6"/>
</g>
<circle cx="238.1" cy="25.3" r=".51" fill="#0dab76"/>
<path d="M237.6 25.3a.51 .51 0 0 1 1 0 .51 .51 0 0 1-1 0zM237.6 25.3a.51 .51 0 0 0 1 0 .51 .51 0 0 0-1 0z" fill="#0dab76"/>
<path d="M243.2 30.4v2.5h2.5M45.1 50.7h15.3v7.6h5M65.4 55.8h-7.6v2.5h-17.8M65.4 60.9h-10.1v12.7h-17.8M116.2 71h7.6M40 114.2h20.4M174.6 134.5h7.7M192.4 134.5h22.9M238.1 134.5h5.1M106.1 165h12.7" fill="none" stroke="#0dab76" stroke-width=".2"/>
<g font-size="5.4" fill="#c90d0c">
<text x="88.3" y="22.8">Battery and power connections</text>
<text x="17.2" y="27.9">Board to board connections</text>
<text x="217.8" y="68.5">RS232 converter</text>
<text x="179.7" y="96.4">Mounting holes</text>
</g>
<g font-size="3.6" fill="#c90d0c">
<text x="163.2" y="181.5">TITLE:</text>
<text x="179.7" y="181.5">flight-computer</text>
<text x="163.2" y="189.1">Document Number:</text>
<text x="250.8" y="189.1">REV:</text>
<text x="163.2" y="199.3">Date:</text>
<text x="174.6" y="199.3">1/12/23</text>
<text x="187.6" y="199.3">2:33 PM</text>
<text x="234.3" y="199.3">Sheet:</text>
<text x="248.3" y="199.3">1/4</text>
</g>
<g font-size="2.5" fill="#808080">
<text x="227.6" y="23.8" transform="rotate(-90 227.6 23.8)">C2</text>
<text x="232.7" y="23.8" transform="rotate(-90 232.7 23.8)">0.1uF</text>
<text x="182.3" y="27.9">GND</text>
<text x="194.6" y="26.3" transform="rotate(-90 194.6 26.3)">C7</text>
<text x="199.7" y="26.3" transform="rotate(-90 199.7 26.3)">0.1uF</text>
<text x="220.4" y="25.3">GND</text>
<text x="245.7" y="24.9">SJ8</text>
<text x="174.3" y="37.6">0.1uF</text>
<text x="235.6" y="40.6">T232_GPS</text>
<text x="174.3" y="47.8">0.1uF</text>
<text x="177.5" y="42.7">C6</text>
<text x="235.6" y="45.6">RGPS</text>
<text x="235.6" y="43.1">R232_GPS</text>
<text x="50.2" y="50.7">RX_GPS</text>
<text x="70.5" y="52.2">J2</text>
<text x="177.5" y="52.9">C8</text>
<text x="197.5" y="50.7">T232</text>
<text x="197.5" y="53.2">R232</text>
<text x="235.6" y="53.2">RIRI</text>
<text x="235.6" y="50.7">TIRI</text>
<text x="235.6" y="48.2">TGPS</text>
<text x="47.7" y="55.8">TX_GPS</text>
<text x="182" y="57.9">0.1uF</text>
<text x="60.4" y="63.4">GND</text>
<text x="120" y="65.3">JP12</text>
<text x="185.2" y="63">C9</text>
<text x="108.6" y="68.5">GND</text>
<text x="108.6" y="71">VIN_PRE</text>
<text x="24.2" y="75.7">SJ10</text>
<text x="108.6" y="76.1">VBAT</text>
<text x="108.6" y="73.6">VIN</text>
<text x="108.6" y="78.6">5V</text>
<text x="182.5" y="83.1">H6</text>
<text x="192.7" y="83.1">H5</text>
<text x="202.8" y="83.1">H1</text>
<text x="213" y="83.1">H2</text>
<text x="225.7" y="83.1">H3</text>
<text x="235.8" y="83.1">H4</text>
<text x="182.5" y="86.2">MOUNT-PAD-</text>
<text x="192.7" y="86.2">MOUROUMAD2NT-PNOUROUNMOUNT-PAD-ROUND2.8</text>
<text x="198.5" y="86.2">NT-PNOUROUMAD2NT-PAD2.8</text>
<text x="207.5" y="86.2">-</text>
<text x="208.7" y="86.2">.8</text>
<text x="215.8" y="86.2">D-</text>
<text x="218.8" y="86.2">.8</text>
<text x="227.8" y="86.2">-ROUNMOUNT-PA</text>
<text x="236" y="86.2">D2.8</text>
<text x="250.6" y="86.2">-ROUND2.8</text>
<text x="210.2" y="91.3">GND</text>
<text x="65.4" y="105.6">J4</text>
<text x="121.3" y="103">J8</text>
<text x="26.9" y="116.4">SJ11</text>
<text x="55.3" y="116.7">GND</text>
<text x="121.3" y="119.3">B4B-PH-K-S(LF)(SN)</text>
<text x="167" y="134.5">GATE_IRIDIUM</text>
<text x="194.7" y="136.7">0.1uF</text>
<text x="243.2" y="134.5">VIN_PRE</text>
<text x="174.6" y="142.1">SJ4</text>
<text x="197.9" y="141.7">C3</text>
<text x="243.2" y="139.6">VIN</text>
<text x="32.4" y="146.2">J1</text>
<text x="65.4" y="146.2">J6</text>
<text x="199.6" y="151.5">GND</text>
<text x="19.7" y="157.4">GND</text>
<text x="52.7" y="157.4">GND</text>
<text x="123.8" y="158.9">J5</text>
<text x="106.1" y="162.4">GND</text>
<text x="106.1" y="165">VIN_PRE</text>
<text x="47.7" y="179.2">J3</text>
<text x="123.8" y="175.2">B4B-PH-K-S(LF)(SN)</text>
<text x="35" y="185.3">SDA</text>
<text x="35" y="182.8">SCL</text>
<text x="35" y="187.8">3V3</text>
</g>
<g font-size="2.5" fill="#c90d0c">
<text x="95.9" y="29">Testpoints for system voltages</text>
<text x="19.7" y="32.7">Depending on jumper settings, this port either provides</text>
<text x="20.4" y="35.3">access to a 3.3VTTL UART or the same UART</text>
<text x="95.9" y="34.3">VIN is the high voltage pack positive node</text>
<text x="20.4" y="38">but shifted to RS232 levels</text>
<text x="96.6" y="37">after being switched by the photoMOS</text>
<text x="95.9" y="42.3">VIN_PRE is the high voltage pack positive node</text>
<text x="95.9" y="45">before being switched by the photoMOS</text>
<text x="95.9" y="50.3">VBAT is the low voltage pack positive node</text>
<text x="95.9" y="55.7">5V is the output node of the 5V regulator.</text>
<text x="95.9" y="58.3">The photoMOS must be enabled to supply this rail</text>
<text x="19.7" y="96.3">Rs232 level shifted UART for use with Iridium modem.</text>
<text x="20.4" y="99">Power rail select jumper for 5v regulator or raw VIN</text>
<text x="108.6" y="96.3">connection to 5v regulator</text>
<text x="177.2" y="111.5">PhotoMOS POL switch</text>
<text x="177.9" y="114.2">for enabling 5V regulator connected to high voltage pack</text>
<text x="24.8" y="136.9">3.3V TTL UART for connection to other subsystems</text>
<text x="24.8" y="139.6">or use as GPIO if no serial port needed.</text>
<text x="98.5" y="154.8">Connection to high and low voltage battery packs.</text>
<text x="17.2" y="172.6">I2C Header, intended to go to I2C mux for pressure sensors</text>
</g>
<g font-size="2.1" fill="#808080">
<text x="242.9" y="22.4" transform="rotate(-90 242.9 22.4)">1</text>
<text x="239.1" y="25">2</text>
<text x="242.9" y="29.4" transform="rotate(-90 242.9 29.4)">3</text>
<text x="206.7" y="35.1">1</text>
<text x="230.3" y="35.1">16</text>
<text x="206.7" y="37.7">2</text>
<text x="206.7" y="40.2">3</text>
<text x="212.5" y="36.2">C1+</text>
<text x="212.5" y="38.8">V+</text>
<text x="212.5" y="41.3">C1-</text>
<text x="218.6" y="41.3">T2OUT</text>
<text x="220.9" y="38.8">GND</text>
<text x="221.1" y="36.2">VCC</text>
<text x="230.3" y="40.2">14</text>
<text x="230.3" y="37.7">15</text>
<text x="206.7" y="42.7">4</text>
<text x="206.7" y="45.3">5</text>
<text x="206.7" y="47.8">6</text>
<text x="212.5" y="43.9">C2+</text>
<text x="212.5" y="46.4">C2-</text>
<text x="218.4" y="46.4">R2OUT</text>
<text x="220.8" y="43.9">R2IN</text>
<text x="230.3" y="47.8">11</text>
<text x="230.3" y="45.3">12</text>
<text x="230.3" y="42.7">13</text>
<text x="206.7" y="50.4">7</text>
<text x="206.7" y="52.9">8</text>
<text x="212.5" y="48.9">V-</text>
<text x="212.5" y="51.5">T1OUT T1IN</text>
<text x="221" y="48.9">T2IN</text>
<text x="230.3" y="52.9">9</text>
<text x="230.3" y="50.4">10</text>
<text x="67" y="55.4">1</text>
<text x="67" y="58">2</text>
<text x="72.9" y="56.6">1</text>
<text x="72.9" y="59.1">2</text>
<text x="212.5" y="54">R1IN R1OUT</text>
<text x="67" y="60.5">3</text>
<text x="67" y="63.1">4</text>
<text x="72.9" y="61.6">3</text>
<text x="72.9" y="64.2">4</text>
<text x="32.1" y="70.7" transform="rotate(-90 32.1 70.7)">3</text>
<text x="122.9" y="68.1">1</text>
<text x="122.9" y="70.7">2</text>
<text x="32.1" y="77.6" transform="rotate(-90 32.1 77.6)">1</text>
<text x="35.3" y="73.2">2</text>
<text x="122.9" y="73.2">3</text>
<text x="122.9" y="75.7">4</text>
<text x="122.9" y="78.3">5</text>
<text x="117.8" y="106.2">1</text>
<text x="123.6" y="107.3">1</text>
<text x="34.6" y="111.3" transform="rotate(-90 34.6 111.3)">3</text>
<text x="37.9" y="113.8">2</text>
<text x="61.9" y="108.8">1</text>
<text x="61.9" y="111.3">2</text>
<text x="61.9" y="113.8">3</text>
<text x="67.8" y="109.9">1</text>
<text x="67.8" y="112.4">2</text>
<text x="117.8" y="108.8">2</text>
<text x="117.8" y="111.3">3</text>
<text x="117.8" y="113.8">4</text>
<text x="123.6" y="109.9">2</text>
<text x="123.6" y="112.4">3</text>
<text x="34.6" y="118.3" transform="rotate(-90 34.6 118.3)">1</text>
<text x="61.9" y="116.4">4</text>
<text x="67.8" y="115">3</text>
<text x="67.8" y="117.5">4</text>
<text x="123.6" y="115">4</text>
<text x="216.3" y="134.2">1</text>
<text x="216.3" y="136.7">2</text>
<text x="220.2" y="135.3">LED+</text>
<text x="220.2" y="137.8">LED-</text>
<text x="227.4" y="135.3">SW+1</text>
<text x="229.1" y="137.8">SW-</text>
<text x="235.9" y="136.7">5</text>
<text x="235.9" y="134.2">6</text>
<text x="216.3" y="139.2">3</text>
<text x="220.2" y="140.3">N/C</text>
<text x="227.4" y="140.4">SW+2</text>
<text x="235.9" y="139.2">4</text>
<text x="28.9" y="149.4">1</text>
<text x="61.9" y="149.4">1</text>
<text x="173.1" y="144.3">1</text>
<text x="180.1" y="144.3">2</text>
<text x="28.9" y="151.9">2</text>
<text x="28.9" y="154.5">3</text>
<text x="34.8" y="150.5">1</text>
<text x="34.8" y="153">2</text>
<text x="34.8" y="155.6">3</text>
<text x="61.9" y="151.9">2</text>
<text x="61.9" y="154.5">3</text>
<text x="67.8" y="150.5">1</text>
<text x="67.8" y="153">2</text>
<text x="67.8" y="155.6">3</text>
<text x="28.9" y="157">4</text>
<text x="34.8" y="158.1">4</text>
<text x="61.9" y="157">4</text>
<text x="67.8" y="158.1">4</text>
<text x="120.3" y="162.1">1</text>
<text x="120.3" y="164.6">2</text>
<text x="120.3" y="167.2">3</text>
<text x="126.2" y="163.2">1</text>
<text x="126.2" y="165.7">2</text>
<text x="120.3" y="169.7">4</text>
<text x="126.2" y="168.3">3</text>
<text x="126.2" y="170.8">4</text>
<text x="44.1" y="182.4">1</text>
<text x="44.1" y="184.9">2</text>
<text x="50" y="183.5">1</text>
<text x="44.1" y="187.5">3</text>
<text x="44.1" y="190">4</text>
<text x="50" y="186.1">2</text>
<text x="50" y="188.6">3</text>
<text x="50" y="191.1">4</text>
</g>
<g font-size="1.8" fill="#808080">
<text x="224.2" y="130.7">U3</text>
<text x="222.9" y="144.7">AQV252G</text>
</g>
</svg>
